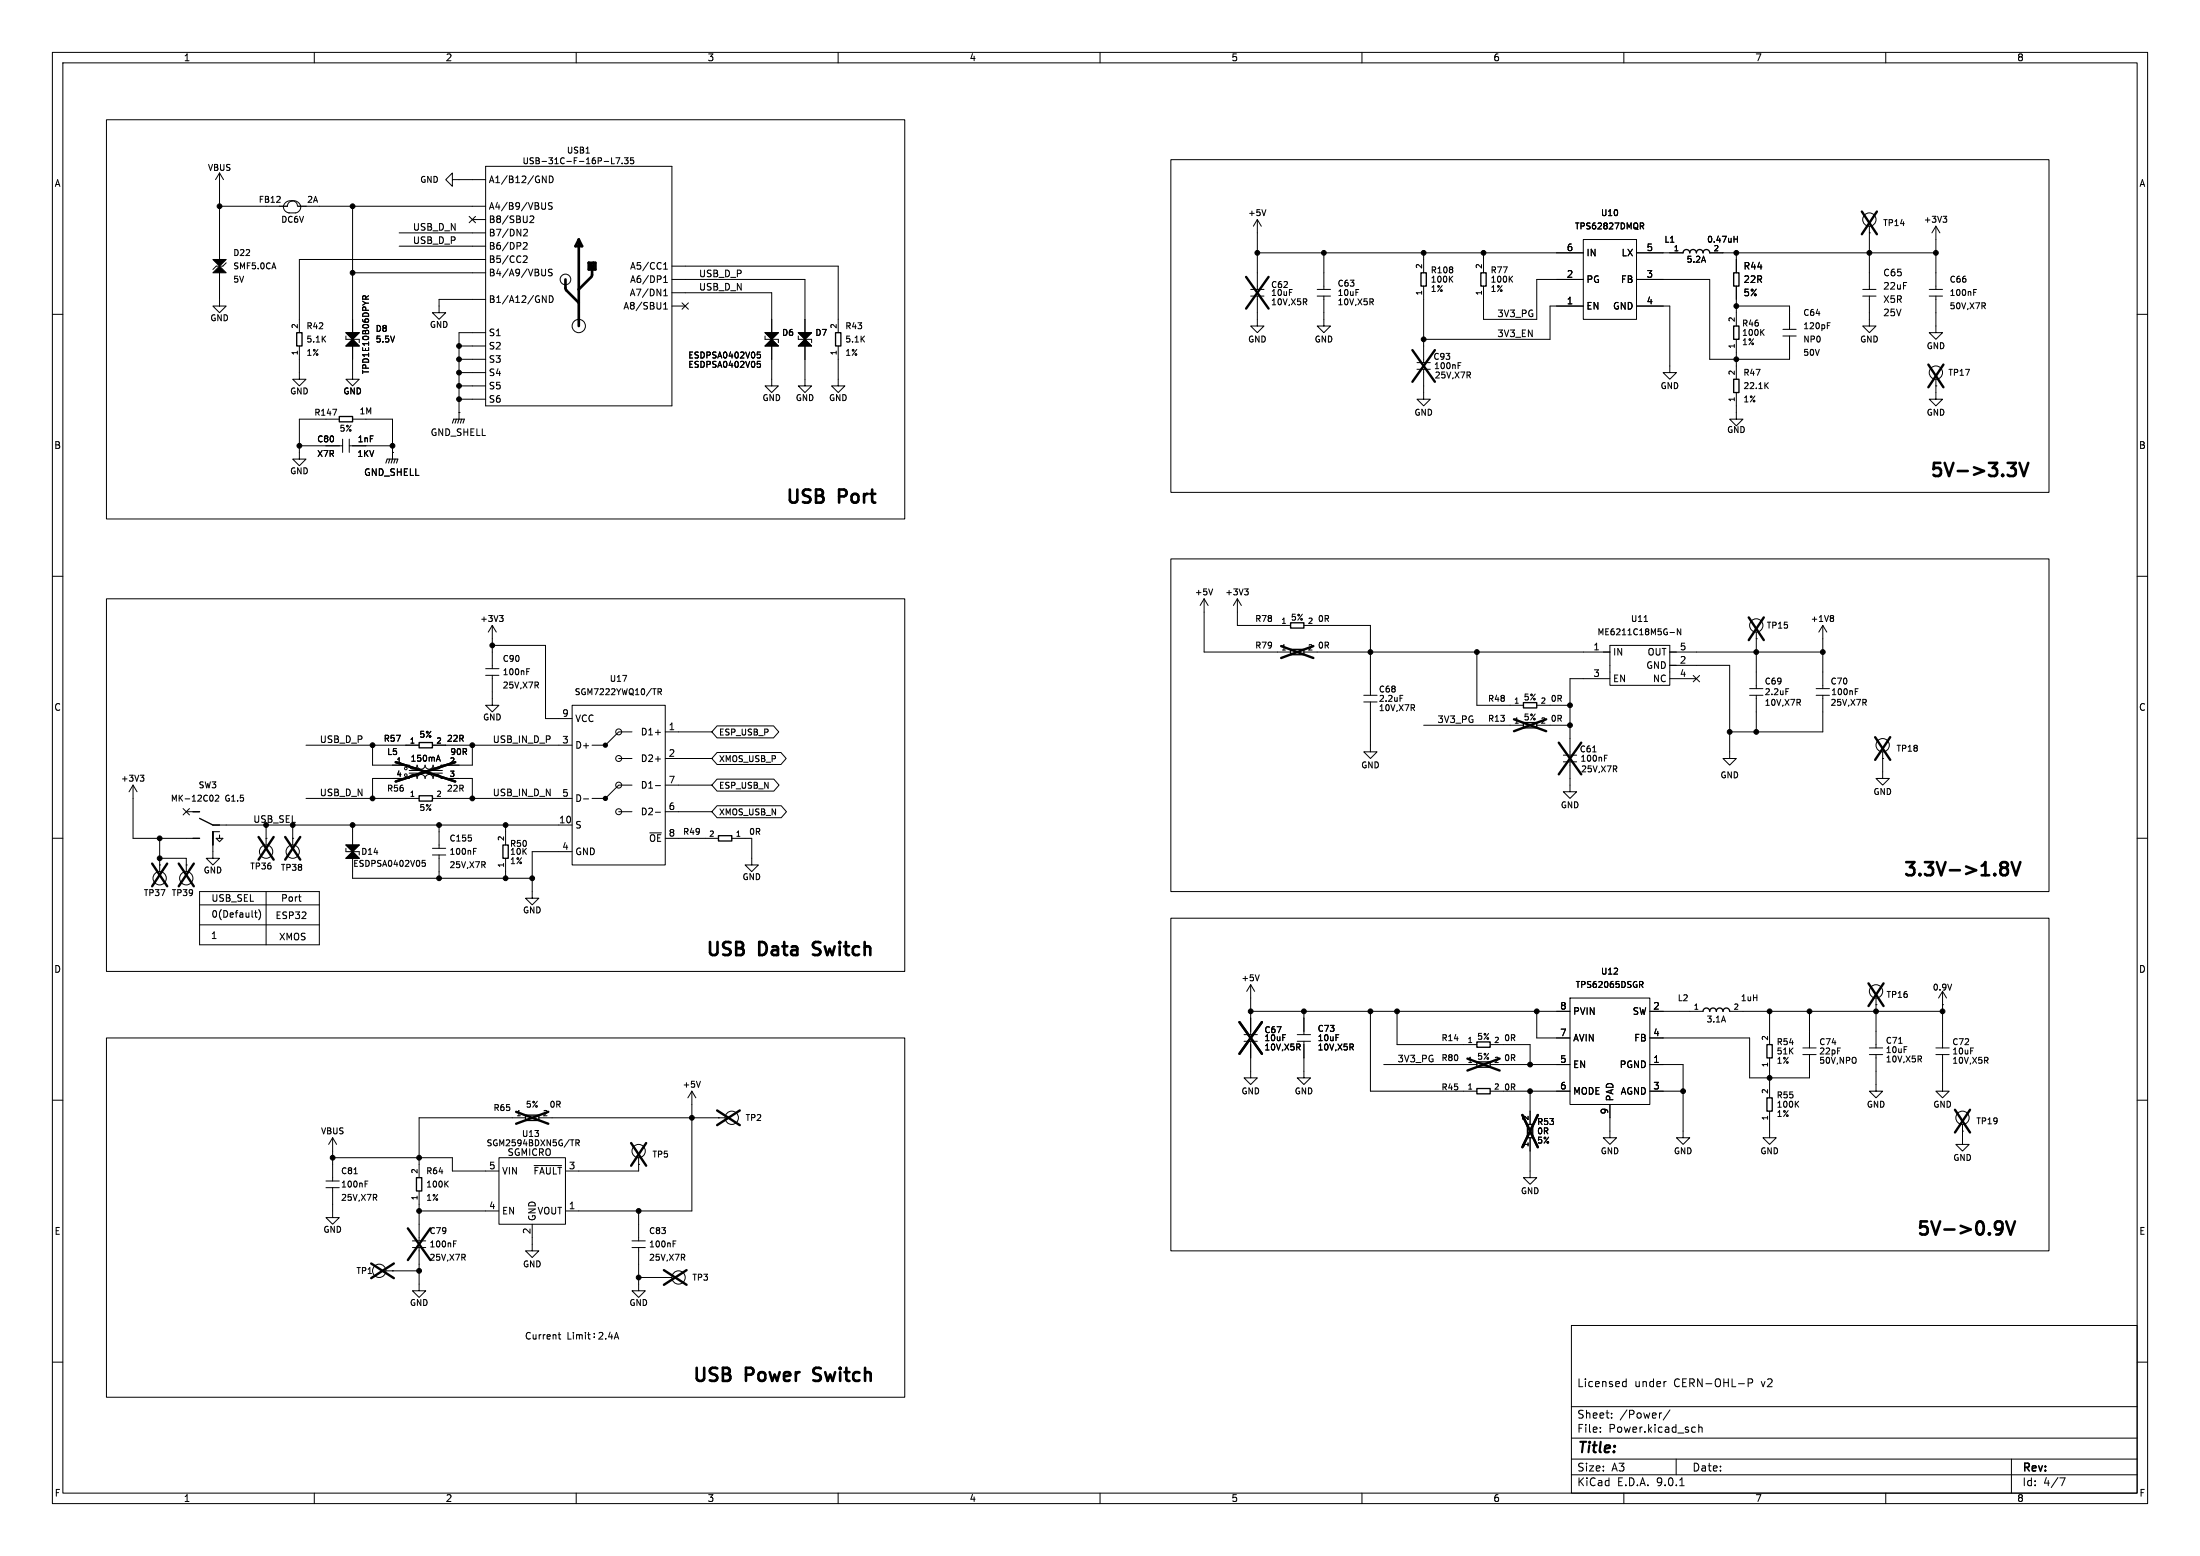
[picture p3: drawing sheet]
<svg xmlns="http://www.w3.org/2000/svg" width="420mm" height="297mm" viewBox="0 0 420 297" stroke-linecap="round" stroke-linejoin="round" font-family="sans-serif">
<g fill="none" stroke="#000" stroke-width=".19">
<path d="M10 10h400v277h-400zM12 12h396v273h-396zM60 10v2M110 10v2M160 10v2M210 10v2M260 10v2M310 10v2M360 10v2M20.3 22.9h152.4v76.2h-152.4zM41.9 33l-.8 1.3M41.9 33l.8 1.3"/>
<path d="M41.9 33v16.5M41.9 39.4h8.9M54.9 39.4a.96 .96 0 0 1 .9-1 .96 .96 0 0 1 1 1M55.6 38.4a1.23 1.23 0 0 1 1.6 .5 1.23 1.23 0 0 1-.5 1.7h-.3M55.8 38.4a1.19 1.19 0 0 0-1.6 .7 1.19 1.19 0 0 0 .9 1.5h.1M61 39.4h31.7M67.3 39.4v24.1M86.4 34.3v-1.3l-1.3 1.3 1.3 1.3v-1.3h6.3M92.7 31.8h35.6v45.7h-35.6zM103.5 33.6l.8 1.3v-1.3M104.1 38.7v1l-.1 .2h-.3M104.9 33.6a.64 .64 0 0 1 .7 .6 .64 .64 0 0 1-.7 .7z"/>
<path d="M105.4 38.7h-.5l-.2 .1v.4l.6 .2 .1 .3-.2 .2h-.5M111.9 29.2h.6M116.7 30.1v1.2h.6M117.6 30.1h.7l-.5 1.2M118.8 31.1v.2M119.2 30.1h.7l-.4 .4 .4 .2v.4l-.2 .2-.5-.2M120.9 30.1h-.5l-.1 .6 .6-.1v.5l-.1 .2-.5-.2M223.5 30.5h167.7v63.5h-167.7zM41.9 52.1v6.3h1.3l-1.3 1.3-1.3-1.3h1.3M43.2 50.2l-.7 .6h-1.2l-.7 .6M55.1 40.6h1.3M67.3 52.1h25.4"/>
<path d="M69.2 57.1v-.4l.2-.2 .4 .1v.5M70.4 56.5l-.6 .3M76.2 44.5h16.5M76.2 47h16.5M89.6 41.3l1.2 1.2M90.2 41.9h2.5M90.8 41.3l-1.2 1.2M92.7 57.2h-8.9v2.5h1.3l-1.3 1.3-1.3-1.3h1.3M92.7 49.5h-35.6v14M99.9 46.4l.5-.1 .2 .4-.8 .9h.8M99.9 49l.5-.2 .2 .4-.8 .9h.8M100 43.9l.5-.1 .2 .3-.8 .9h.8"/>
<path d="M101.2 41.3l.5-.1 .2 .4-.8 .9h.8M103.5 56.5l.8 1.2v-1.2M104.1 51.4v1l-.1 .2h-.3M104.9 56.5a.64 .64 0 0 1 .7 .6 .64 .64 0 0 1-.7 .6zM105.4 51.4h-.5l-.2 .1v.4l.6 .2 .1 .3-.2 .2h-.5M126.7 56.5h.7M126.7 51.4h.7M126.7 50.5l.4-.4v1.3M126.7 53l.4-.4v1.3M126.7 55.6l.4-.4v1.3M126.7 58.1l.4-.4v1.3M126.7 53.9h.7"/>
<path d="M126.7 59h.7M128.3 53.3h25.4v10.2M128.3 58.4h2.5M128.3 50.8h31.7v12.7M128.3 55.9h19v7.6M130.2 57.8l1.2 1.2M131.4 57.8l-1.2 1.2M238.8 55.2h2.5M238.8 56.5h2.5M240 56.5v5.7h1.3l-1.3 1.3-1.2-1.3h1.2M240 41.9v13.3M240 48.3h62.3"/>
<path d="M240 41.9l-.7 1.3M240 41.9l.8 1.3M241.7 40l-.4 1.2M246.2 55.3h.5M249.1 57.6l.4 .6M249.4 57.1v.4M251.5 55.2h2.5M251.5 56.5h2.5M252.7 56.5v5.7h1.3l-1.3 1.3-1.2-1.3h1.2M252.7 48.3v6.9M258.9 55.3h.5M261.8 57.6l.4 .6"/>
<path d="M262.1 57.1v.4M271.8 48.3v3.8M271.8 54.6v14.6M276.9 53.2l.4 .7M277.3 51v.3M277.3 51.5v.5M277.3 52.7l-.6 .7M283.2 48.3v3.8M288.3 53.2l.5 .7M288.8 52.7l-.7 .7M302.3 45.7h10.1v15.3h-10.1zM302.3 53.3h-8.9v7.7h-10.2v-6.4"/>
<path d="M302.3 58.4h-6.4v6.4h-24.1M312.4 58.4h6.4v12.7h1.2l-1.2 1.3-1.3-1.3h1.3M312.4 48.3h8.9M312.4 53.3h14v15.3h15.2v-4.5M313.1 42.6h.5l.2 .2-.1 .3-.6 .1M313.4 43.2l.4 .5M326.4 48.3h43.2M331 45.6h.7M331.5 48.3v3.8M331.5 54.6v7.6M331.5 58.4h10.1v4.5M331.7 45.1v1.1"/>
<path d="M355.6 55.2h2.5M355.6 56.5h2.5M356.9 44.5h.1M356.9 56.5v5.7h1.2l-1.2 1.3-1.3-1.3h1.3M356.9 43.2v12M368.3 55.2h2.5M368.3 56.5h2.5M369.6 56.5v7h1.2l-1.2 1.3-1.3-1.3h1.3M369.6 43.2v12M369.6 43.2l-.8 1.3M369.6 43.2l.7 1.3M370.9 41.3h.7l-.3 .4"/>
<path d="M371.4 41.7l.2 .2v.3l-.2 .2M376.8 55.3h.5M376.8 55.8h.4M378.6 58.4l.4 .5M379 57.9v.4M10 60h2M57.1 66v6.4h1.3l-1.3 1.3-1.2-1.3h1.2M63.5 78.1h.8l-.5 1.2M66 63.5h2.6l-2.6 2.5h2.6zM66 64.1v.7h2.6v.6M67.3 66v6.4h1.3l-1.3 1.3-1.3-1.3h1.3M87.6 78.7h.1"/>
<path d="M87.6 66h5.1M87.6 68.6h5.1M87.6 71.1h5.1M87.6 73.7h5.1M87.6 76.2h5.1M92.7 63.5h-5.1v16.5M144.6 69h.5M144.6 69.5l.4-.1 .2 .2-.1 .5h-.5M144.6 67.7l.4-.1 .2 .2-.1 .5h-.5M144.6 67.2h.5M146 63.5h2.6l-2.6 2.5h2.6zM146 64.1v.7h2.6v.6"/>
<path d="M147.3 66v7.7h1.3l-1.3 1.2-1.3-1.2h1.3M152.4 63.5h2.5l-2.5 2.5h2.5zM152.4 64.1v.7h2.5v.6M153.7 66v7.7h1.2l-1.2 1.2-1.3-1.2h1.3M160 66v7.7h1.3l-1.3 1.2-1.3-1.2h1.3M270.5 69.2h2.5M270.5 70.5h2.5M271.8 70.5v5.7h1.2l-1.2 1.3-1.3-1.3h1.3M278.4 69.8h.3M278.4 69.2h.5M280.3 71.6l.4 .5M280.7 71.1v.4"/>
<path d="M331.5 74.9v5.1h1.2l-1.2 1.3-1.3-1.3h1.3M331.5 64.8v7.6M336.3 63.4l.5 .6M336.8 62.9l-.7 .6M337.1 73.5l.5 .7M337.6 73l-.7 .7M340.4 62.9h2.5M340.4 64.1h2.5M348.8 62.2h.4M348.8 61.6h.6M369.6 73.7h.1M369.6 72.4v3.8h1.2l-1.2 1.3-1.3-1.3h1.3"/>
<path d="M408 60h2M57.1 85.1h8.3M64.8 80h-7.7v7.6h1.3l-1.3 1.3-1.2-1.3h1.2M65.4 83.8v2.6M66.7 83.8v2.6M66.7 85.1h8.2M67.3 80h7.6v7.6M74.9 86.4h.1M10 110h2M20.3 114.3h152.4v71.1h-152.4zM94 119.4l-.8 1.3M94 119.4l.7 1.3"/>
<path d="M94 119.4v8.2M95.3 117.5h.7l-.3 .4M95.8 117.9l.2 .2v.3l-.2 .2M223.5 106.7h167.7v63.5h-167.7zM229.9 114.3v10.2h16.5M229.9 114.3l-.8 1.3M229.9 114.3l.7 1.3M231.5 112.4l-.4 1.2M236.2 114.3v5.1h10.2M236.2 114.3l-.7 1.3M236.2 114.3l.8 1.3M237.6 112.4h.7l-.4 .4"/>
<path d="M238.1 112.8l.2 .3v.2l-.2 .3M248.9 119.4h12.7v13.3M313.9 118.6h.6M348 119.4l-.8 1.3M348 119.4l.7 1.3M348 119.4v12M349.8 117.5l.2 .2-.2 .3 .2 .1v.3l-.2 .2M408 110h2M92.7 127.6h2.5M92.7 128.9h2.5M94 128.9v5.7h1.2l-1.2 1.3-1.3-1.3h1.3M94 123.2h10.1v14h5.1"/>
<path d="M100.6 128.2h.3M100.6 127.6h.5M102.4 130.8l.4 .5M102.7 130.3v.4M109.2 134.6h17.8v30.5h-17.8zM120.6 139.7h-2.5l-2.5 2.5h-2.6M125.1 139.8h1M125.6 132.1l.6-.1v-.4l-.6-.1v1.1M125.9 132.1l.4 .5M127 139.7h8.9M136.9 138.6h10.8l1 1.1-1 1.1h-10.8l-1-1.1zM248.9 124.5h58.4"/>
<path d="M260.3 132.7h2.6M260.3 134h2.6M261.6 134v9.5h1.3l-1.3 1.3-1.3-1.3h1.3M267.3 132.7h.5M269.7 135.1l.3 .5M270 134.6v.4M271.8 138.4h19M281.9 124.5v10.1h8.9M293.4 138.4h6.3M293.4 134.6h6.3M307.3 123.2h11.5v7.6h-11.5zM307.3 129.5h-7.6v14.6"/>
<path d="M318.8 127h11.4v17.8h1.3l-1.3 1.3-1.3-1.3h1.3M318.8 124.5h29.2M318.8 129.5h5M318.8 120.7h.9M320.9 120v1.2l-.7-1.2v1.2M323.2 128.9l1.3 1.2M324.5 128.9l-1.3 1.2M334 131.4h2.5M334 132.7h2.5M335.3 121.9h.1M335.3 120.7v10.7M335.3 132.7v7"/>
<path d="M340.9 131.5h.6M343.3 134.1l.4 .5M343.7 133.6v.4M346.7 131.4h2.5M346.7 132.7h2.5M348 132.7v7h-17.8M354.2 131.5h.5M354.2 132h.4M355.9 134.1l.4 .5M356.2 133.6v.4M10 160h2M25.4 149.9v10.1h12.7"/>
<path d="M25.4 149.9l-.8 1.2M25.4 149.9l.8 1.2M26.8 148h.7l-.4 .4M27.3 148.4l.2 .2v.3l-.2 .2M35 154.3l1.2 1.2M35.6 154.9h2.5M36.2 154.3l-1.2 1.2M40.6 151.9l.1 .3-.1 .6M40.6 158.8v5h1.3l-1.3 1.3-1.2-1.3h1.2M40.6 157.5h68.6M41.1 151.9l.5-.1 .2 .3-.7 .8h.7M50.8 157.5v3.8"/>
<path d="M55.9 157.5v3.8M58.4 152.4h21.6M58.4 142.2h21.6M67.3 157.5v3.8M71.1 142.2v3.9h7a.76 .76 0 0 0 .8 .7 .76 .76 0 0 0 .7-.7 .76 .76 0 0 0 .8 .7 .76 .76 0 0 0 .8-.7 .76 .76 0 0 0 .7 .7 .76 .76 0 0 0 .8-.7 .76 .76 0 0 0 .7 .7 .76 .76 0 0 0 .8-.7h6v-3.9M71.1 152.4v-3.8h7a.76 .76 0 0 1 .8-.8 .76 .76 0 0 1 .7 .8 .76 .76 0 0 1 .8-.8 .76 .76 0 0 1 .8 .8 .76 .76 0 0 1 .7-.8 .76 .76 0 0 1 .8 .8 .76 .76 0 0 1 .7-.8 .76 .76 0 0 1 .8 .8h6v3.8M78.1 147.1h6.4M78.1 147.6h6.4M82.5 152.4h26.7M82.5 142.2h26.7M83.4 145h.5M83.7 144.2l.4 1.1"/>
<path d="M83.8 157.5v4.4M90 159.9v.5M96.5 157.5v3.8M111.4 152.5h1M118.1 144.8h2.5M118.1 154.9h2.5M120.6 149.9h-2.5l-2.5 2.5h-2.6M125.1 144.9h1M125.1 150h1M125.1 155h1M127 144.8h8.9M127 154.9h8.9"/>
<path d="M127 149.9h8.9M136.9 148.7h10.8l1 1.2-1 1.1h-10.8l-1-1.1zM136.9 153.8h12.2l1 1.1-1 1.2h-12.2l-1-1.2zM136.9 143.6h12.2l1 1.2-1 1.1h-12.2l-1-1.1zM298.4 144.1h2.6M298.4 145.4h2.6M299.7 145.4v5.7h1.3l-1.3 1.3-1.3-1.3h1.3M304 143.5h.7M306.3 144.7h.4M306.3 144.2h.5M308.3 146.8l.4 .5M308.6 146.3v.4"/>
<path d="M359.4 143.5v5.1h1.3l-1.3 1.3-1.3-1.3h1.3M359.4 144.8h.1M408 160h2M30.5 165.1h.1M30.5 163.8h5.1v2.6M30.5 160v6.4M35.6 165.1h.1M38.1 170.2h22.9v10.1h-22.9zM38.1 172.7h22.9M38.1 176.5h22.9M48.6 174.2h.5M48.8 173.8v1.1l.3 .2"/>
<path d="M49.4 173.6a1.46 1.46 0 0 1 0 2M50.8 160h.1M50.8 170.2v10.1M55.9 160h.1M57 171.2h.5M57.3 172h.2M66 161.9v.7h2.6M66 161.3h2.6l-2.6 2.5h2.6zM67.3 163.8v3.8h34.3M80.6 164.2h.6M80.6 164.7h.4l.2 .2-.1 .4h-.5M82.5 161.9h2.6"/>
<path d="M82.5 163.2h2.6M83.8 163.2v4.4M90.4 161.9h.5M90.4 162.5h.4M92.2 165.1l.4 .5M92.6 164.6v.4M96.5 163.8v3.8M109.2 162.6h-7.6v8.9h1.3l-1.3 1.2-1.3-1.2h1.3M127 160h10.2M139.7 160h3.8v5.1h1.3l-1.3 1.3-1.3-1.3h1.3M223.5 175.3h167.7v63.5h-167.7zM20.3 198.1h152.4v68.6h-152.4z"/>
<path d="M237.5 197.5h2.5M237.5 198.8h2.5M238.8 198.8v6.9h1.2l-1.2 1.3-1.3-1.3h1.3M238.8 188v9.5M238.8 193h60.9M238.8 188l-.8 1.2M238.8 188l.7 1.2M240.4 186.1l-.4 1.1M244.9 197.5h.5M247.6 197.5h2.6M247.6 198.8h2.6M247.8 199.9l.4 .5"/>
<path d="M248.1 199.4v.4M248.9 198.8v6.9h1.3l-1.3 1.3-1.3-1.3h1.3M248.9 193v4.5M255 197.5h.6M258 199.9l.4 .5M258.3 199.4v.4M261.6 193v15.3h20.3M266.7 193v6.4h15.2M284.5 199.4h7.6v3.8M293.4 193v5.1h6.3M299.7 190.5h15.3v20.3h-15.3zM313 187.3h.4l.3 .3-.2 .3h-.5"/>
<path d="M313.3 187.9l.4 .6M315 198.1h19v7.6h11.4v-4.4M315 193h10.1M330.2 193h40.6M337.8 193v6.4M345.4 193v7M358.1 191.8h.1M358.1 190.5v9.5M362.5 199.1h.6M363.5 199.8h.5M370.8 191.8h.1M370.8 189.2v10.8"/>
<path d="M370.8 189.2l-.7 1.3M370.8 189.2l.8 1.3M10 210h2M63.5 217.2l-.8 1.2M63.5 217.2l.8 1.2M63.5 217.2v8.2M100.3 213.4h-20.3v11.4M102.9 213.4h35.5M109.9 218.2l.6-.1v-.4l-.6-.1v1.1M110.2 218.2l.4 .5M132.1 208.3l-.8 1.3M132.1 208.3l.7 1.3"/>
<path d="M132.1 208.3v22.8h-24.2M133.7 206.4l-.4 1.1M137.2 213.4h.1M264.2 203.2h17.7M284.5 203.2h15.2M284.5 208.3h15.2M292.1 217.2v7.6h1.3l-1.3 1.3-1.3-1.3h1.3M292.1 208.3v6.3M307.3 210.8v6.4h1.3l-1.3 1.2-1.2-1.2h1.2M315 203.2h6.3v14h1.3l-1.3 1.2-1.3-1.2h1.3M315 208.3h6.3M337.8 212.1v5.1h1.3l-1.3 1.2-1.3-1.2h1.3"/>
<path d="M337.8 201.9v7.7M342.9 210.7l.5 .6M343.4 210.2l-.7 .7M344.2 200h2.5M344.2 201.3h2.5M350.8 200h.5M356.9 200h2.5M356.9 201.3h2.5M358.1 201.3v7h1.3l-1.3 1.3-1.2-1.3h1.2M366.4 202.2l.4 .5M366.8 201.7v.4M369.6 200h2.5"/>
<path d="M369.6 201.3h2.5M370.8 201.3v7h1.3l-1.3 1.3-1.2-1.3h1.2M374.6 214.6v3.8h1.3l-1.3 1.3-1.2-1.3h1.2M374.6 215.9h.1M376.2 200h.5M379.1 202.4l.4 .6M379.5 201.9v.4M408 210h2M62.2 225.4h2.6M62.2 226.7h2.6M63.5 226.7v5.7h1.3l-1.3 1.3-1.3-1.3h1.3M63.5 221h22.9v2.5h8.8"/>
<path d="M67.6 224h.6M69.7 226h.4M69.7 225.4h.5M71.5 228.6l.4 .5M71.9 228.1v.4M78.7 236.9h2.6M78.7 238.1h2.6M80 238.1v8.3h1.3l-1.3 1.2-1.3-1.2h1.3M80 227.3v9.6M80 231.1h15.2M85.1 225.9l.5 .7M85.6 225.4l-.7 .7"/>
<path d="M86.6 236.9h.5M86.6 237.4h.4M88.8 239.5v.4M95.2 221h12.7v12.7h-12.7zM101.6 233.7v5.1h1.3l-1.3 1.2-1.3-1.2h1.3M102 222.5h5.2M120.6 236.9h2.6M120.6 238.1h2.6M121.9 222.2h.1M121.9 238.1v8.3h1.3l-1.3 1.2-1.3-1.2h1.3M121.9 221v2.5h-14M121.9 231.1v5.8"/>
<path d="M128.5 236.9h.5M128.5 237.4h.4M130.7 239.5v.4M73.7 242.6h6.3M74.9 242.6h.1M88.4 240l.4 .6M106.6 254.8h.4M106.7 254.3v1.1l.3 .2M108.4 254.3v1.3h.6M109.5 254.3v.2M109.5 254.8v.8M110.1 254.9l.3-.1 .2 .1"/>
<path d="M110.1 254.8v.8M110.6 254.9l.2-.1h.3l.1 .8M110.6 254.9v.7M111.8 254.3v.2M111.8 254.8v.8M112.2 254.8h.5M112.4 254.3v1.1l.3 .2M113.5 255.2v.1M113.5 254.5v.1M114.4 254.5l.4-.2 .3 .4-.8 .9h.8M115.6 255.5v.1M116.5 254.3l-.3 .9h.8"/>
<path d="M116.8 254.8v.8M117.3 255.6l.4-1.3 .4 1.3M117.4 255.2h.6M121.9 243.8h6.4M127 243.8h.1M130.3 240l.4 .6M300 253h108v32h-108zM10 260h2M300 278.5h108M300 274.5h108M300 268.5h108M305.5 273.2v.2"/>
<path d="M305.5 272.5v.1M307.7 270.5v.2M307.7 269.8v.1M309.9 264.6h.5M309.9 263.8h.5M310.4 263.2v1.5M317.2 269.7l-.3 .1M317.9 263.7h.2M318.8 269.1l-1.3 1.9M320 278.5v3M323.2 272.4l.5 .1M323.7 273.3l-.5 .1"/>
<path d="M324.3 272.5l.2-.1 .4 .1v.9M324.3 271.9v1.5M333.7 264l.7-.1 .2-.2-.1-.4-.2-.1h-.6v1.5M384 278.5v6.5M408 260h2M60 285v2M110 285v2M160 285v2M210 285v2M260 285v2M300 281.5h108M310 285v2"/>
<path d="M320.7 283.6h.8M360 285v2M393.2 282.1h1l-.6 1.5"/>
<circle cx="107.9" cy="53.3" r="1.02"/>
<circle cx="356.9" cy="41.9" r="1.27"/>
<circle cx="110.5" cy="62.2" r="1.27"/>
<circle cx="369.6" cy="71.1" r="1.27"/>
<circle cx="335.3" cy="119.4" r="1.27"/>
<circle cx="118.1" cy="139.7" r=".57"/>
<circle cx="77.5" cy="148" r=".25"/>
<circle cx="77.5" cy="146.7" r=".25"/>
<circle cx="118.1" cy="144.8" r=".57"/>
<circle cx="118.1" cy="154.9" r=".57"/>
<circle cx="118.1" cy="149.9" r=".57"/>
<circle cx="359.4" cy="142.2" r="1.27"/>
<circle cx="30.5" cy="167.6" r="1.27"/>
<circle cx="35.6" cy="167.6" r="1.27"/>
<circle cx="50.8" cy="162.6" r="1.27"/>
<circle cx="55.9" cy="162.6" r="1.27"/>
<circle cx="358.1" cy="189.2" r="1.27"/>
<circle cx="121.9" cy="219.7" r="1.27"/>
<circle cx="139.7" cy="213.4" r="1.27"/>
<circle cx="374.7" cy="213.4" r="1.27"/>
<circle cx="72.4" cy="242.6" r="1.27"/>
<circle cx="129.5" cy="243.8" r="1.27"/>
</g>
<g fill="none" stroke="#000" stroke-width=".46">
<path d="M237.9 52.9l4.3 6M242.2 52.9l-4.3 6M355.4 40.4l2.9 4.3M358.3 40.4l-2.9 4.3M269.6 66.8l4.3 6.1M273.9 66.8l-4.3 6.1M368.1 69.6l2.9 4.3M371 69.6l-2.9 4.3M333.8 117.9l2.9 4.3M336.7 117.9l-2.9 4.3M244.6 123.3l6.1 2.3M250.7 123.3l-6.1 2.3"/>
<path d="M289 137.3l6.2 2.3M295.2 137.3l-6.2 2.3M49.4 159.8l2.8 4.3M52.2 159.8l-2.8 4.3M54.4 159.8l2.9 4.3M57.3 159.8l-2.9 4.3M75.5 145.5l11.4 3.7M86.9 145.5l-11.4 3.7M297.6 141.8l4.3 6M301.9 141.8l-4.3 6M358 140.7l2.8 4.3M360.8 140.7l-2.8 4.3"/>
<path d="M29 164.8l2.9 4.4M31.9 164.8l-2.9 4.4M34.1 164.8l2.9 4.4M37 164.8l-2.9 4.4M236.6 195.1l4.3 6M240.9 195.1l-4.3 6M356.7 187.7l2.9 4.3M359.6 187.7l-2.9 4.3M98.5 212.2l6.2 2.3M104.7 212.2l-6.2 2.3M120.5 218.2l2.9 4.3M123.4 218.2l-2.9 4.3"/>
<path d="M136.9 212l4.3 2.8M141.2 212l-4.3 2.8M280.1 202.1l6.2 2.2M286.3 202.1l-6.2 2.2M290.6 212.8l3 6.2M293.6 212.8l-3 6.2M373.2 211.8l2.9 4.4M376.1 211.8l-2.9 4.4M77.9 234.5l4.3 6M82.2 234.5l-4.3 6M70.9 241.2l4.3 2.8M75.2 241.2l-4.3 2.8"/>
<path d="M126.7 242.4l4.4 2.8M131.1 242.4l-4.4 2.8"/>
</g>
<g fill="none" stroke="#000" stroke-width=".25">
<path d="M53.3 39.4h1.6M56.9 39.4h1.5M271.3 52.1h1v2.5h-1zM282.7 52.1h1v2.5h-1zM321.3 48.3a.64 .64 0 0 1 .6-.7 .64 .64 0 0 1 .7 .7 .64 .64 0 0 1 .6-.7 .64 .64 0 0 1 .6 .7 .64 .64 0 0 1 .7-.7 .64 .64 0 0 1 .6 .7 .64 .64 0 0 1 .7-.7 .64 .64 0 0 1 .6 .7M331 52.1h1v2.5h-1zM56.6 63.5h1.1v2.5h-1.1zM64.8 79.5h2.5v1h-2.5zM159.5 63.5h1v2.5h-1zM331 62.2h1v2.6h-1zM331 72.4h1v2.5h-1zM246.4 118.9h2.5v1h-2.5z"/>
<path d="M246.4 124h2.5v1h-2.5zM290.8 137.9h2.6v1h-2.6zM290.8 134.1h2.6v1h-2.6zM36.8 154.9h1.3M38.1 156.2l2.5 1.3h1.3M80 151.9h2.5v1h-2.5zM80 141.7h2.5v1h-2.5zM137.2 159.5h2.5v1h-2.5zM36.8 160h1.3M96 161.3h1v2.5h-1zM281.9 198.9h2.6v1h-2.6zM325.1 193a.64 .64 0 0 1 .7-.6 .64 .64 0 0 1 .6 .6 .64 .64 0 0 1 .6-.6 .64 .64 0 0 1 .7 .6 .64 .64 0 0 1 .6-.6 .64 .64 0 0 1 .6 .6 .64 .64 0 0 1 .7-.6 .64 .64 0 0 1 .6 .6"/>
<path d="M337.3 199.4h1v2.5h-1zM100.3 212.9h2.6v1h-2.6zM281.9 207.8h2.6v1h-2.6zM281.9 202.7h2.6v1h-2.6zM291.6 214.6h1v2.6h-1zM337.3 209.6h1v2.5h-1zM79.5 224.8h1v2.5h-1z"/>
</g>
<path d="M73.7 88.4l.2-.8h2l-.2 .8M74.4 87.6l-.2 .8M74.9 87.6l-.2 .8M75.4 87.6l-.2 .8M86.4 80.8l.2-.8h2l-.2 .8M87.1 80l-.2 .8M87.6 80l-.2 .8M88.1 80l-.2 .8M41.9 158.8h-1.3v1.2M41.9 159.4v.6M41.3 160h1.2l-.6 .7z" fill="none" stroke="#000" stroke-width=".2"/>
<g fill="#000" stroke="#000" stroke-width=".19">
<path d="M41.9 50.8l1.3 1.3h-2.6zM40.6 49.5h2.6l-1.3 1.3zM66 66l1.3-1.2 1.3 1.2zM66 63.5h2.6l-1.3 1.3zM146 66l1.3-1.2 1.3 1.2zM146 63.5h2.6l-1.3 1.3zM152.4 66l1.3-1.2 1.2 1.2zM152.4 63.5h2.5l-1.2 1.3zM66 163.8l1.3-1.2 1.3 1.2zM66 161.3h2.6l-1.3 1.3z"/>
<circle cx="41.9" cy="39.4" r=".46"/>
<circle cx="67.3" cy="39.4" r=".46"/>
<circle cx="67.3" cy="52.1" r=".46"/>
<circle cx="240" cy="48.3" r=".46"/>
<circle cx="252.7" cy="48.3" r=".46"/>
<circle cx="271.8" cy="48.3" r=".46"/>
<circle cx="283.2" cy="48.3" r=".46"/>
<circle cx="331.5" cy="58.4" r=".46"/>
<circle cx="331.5" cy="48.3" r=".46"/>
<circle cx="356.9" cy="48.3" r=".46"/>
<circle cx="369.6" cy="48.3" r=".46"/>
<circle cx="87.6" cy="73.7" r=".46"/>
<circle cx="87.6" cy="68.6" r=".46"/>
<circle cx="87.6" cy="71.1" r=".46"/>
<circle cx="87.6" cy="66" r=".46"/>
<circle cx="87.6" cy="76.2" r=".46"/>
<circle cx="271.8" cy="64.8" r=".46"/>
<circle cx="331.5" cy="68.6" r=".46"/>
<circle cx="57.1" cy="85.1" r=".46"/>
<circle cx="74.9" cy="85.1" r=".46"/>
<circle cx="94" cy="123.2" r=".46"/>
<circle cx="261.6" cy="124.5" r=".46"/>
<circle cx="281.9" cy="124.5" r=".46"/>
<circle cx="299.7" cy="134.6" r=".46"/>
<circle cx="299.7" cy="138.4" r=".46"/>
<circle cx="330.2" cy="139.7" r=".46"/>
<circle cx="335.3" cy="124.5" r=".46"/>
<circle cx="335.3" cy="139.7" r=".46"/>
<circle cx="348" cy="124.5" r=".46"/>
<circle cx="67.3" cy="157.5" r=".46"/>
<circle cx="71.1" cy="152.4" r=".46"/>
<circle cx="71.1" cy="142.2" r=".46"/>
<circle cx="83.8" cy="157.5" r=".46"/>
<circle cx="90.2" cy="142.2" r=".46"/>
<circle cx="90.2" cy="152.4" r=".46"/>
<circle cx="96.5" cy="157.5" r=".46"/>
<circle cx="30.5" cy="163.8" r=".46"/>
<circle cx="30.5" cy="160" r=".46"/>
<circle cx="83.8" cy="167.6" r=".46"/>
<circle cx="96.5" cy="167.6" r=".46"/>
<circle cx="101.6" cy="167.6" r=".46"/>
<circle cx="238.8" cy="193" r=".46"/>
<circle cx="248.9" cy="193" r=".46"/>
<circle cx="261.6" cy="193" r=".46"/>
<circle cx="266.7" cy="193" r=".46"/>
<circle cx="293.4" cy="193" r=".46"/>
<circle cx="337.8" cy="193" r=".46"/>
<circle cx="345.4" cy="193" r=".46"/>
<circle cx="358.1" cy="193" r=".46"/>
<circle cx="370.8" cy="193" r=".46"/>
<circle cx="132.1" cy="213.4" r=".46"/>
<circle cx="292.1" cy="203.2" r=".46"/>
<circle cx="292.1" cy="208.3" r=".46"/>
<circle cx="321.3" cy="208.3" r=".46"/>
<circle cx="337.8" cy="205.7" r=".46"/>
<circle cx="63.5" cy="221" r=".46"/>
<circle cx="80" cy="231.1" r=".46"/>
<circle cx="80" cy="221" r=".46"/>
<circle cx="121.9" cy="231.1" r=".46"/>
<circle cx="80" cy="242.6" r=".46"/>
<circle cx="121.9" cy="243.8" r=".46"/>
</g>
<g fill="none" stroke="#000" stroke-width=".5">
<path d="M383.3 88.4h1.5l-.8 .9a.68 .68 0 0 1 .8 .5v.6l-.2 .3-1 .2M385.5 88.4l.9 2.5 .8-2.5M381.9 165.2l.5 .4M381.9 165l.5-.4 .7 .1a.52 .52 0 0 1 .2 .5 .52 .52 0 0 1-.5 .4M382.4 165.6h.4M382.4 165.6l-.5 .5M382.8 165.6l.5 .5v.5l-.2 .3-.7 .2-.5-.5M384 164.6l.9 2.5 .8-2.5M155.2 182.2l.3 .1M155.3 180l-.1 .3 .1 .5M381.3 233.1h.5l.4 .3a1.65 1.65 0 0 1-.6 2.2h-.5M382.3 234.2l-.3 .4-.7 .1"/>
<path d="M383 233.1l.8 2.5 .9-2.5M155.3 263.5l.3 .1M155.4 261.3l-.1 .3 .1 .4"/>
<circle cx="115.6" cy="142.2" r=".25"/>
<circle cx="115.6" cy="152.4" r=".25"/>
</g>
<path d="M107.9 53.3l.1 2 2.5 2.5M110.5 45.7l.6 1.3h-1.2zM110.5 45.7v16.5M112.4 50.2l.6 .6v1.9l-2.5 2.5M112.4 50.2h1.3v1.2h-1.3zM113.3 50.2v1.1h-.7v-.5" fill="none" stroke="#000" stroke-width=".51"/>
<g font-size="3.5">
<text x="368.3" y="91.2">5V-&gt;3.3V</text>
<text x="149.9" y="96.3">USB</text>
<text x="160.3" y="96.3">Port</text>
<text x="363.2" y="167.4">3.3V-&gt;1.8V</text>
<text x="134.6" y="182.6">USB</text>
<text x="145" y="182.6">Data</text>
<text x="156.4" y="182.6">Switch</text>
<text x="365.8" y="236">5V-&gt;0.9V</text>
<text x="132.1" y="263.9">USB</text>
<text x="142.5" y="263.9">Power</text>
<text x="156.5" y="263.9">Switch</text>
</g>
<text font-size="2.8" x="301" y="277.9">Title:</text>
<g font-size="2.1">
<text x="301" y="265">Licensed</text>
<text x="312" y="265">under</text>
<text x="319.6" y="265">CERN-OHL-P</text>
<text x="336.4" y="265">v2</text>
<text x="301" y="273.7">File:</text>
<text x="301" y="271">Sheet:</text>
<text x="307.1" y="273.7">Power.kicad_sch</text>
<text x="309.2" y="271">/Power/</text>
<text x="301" y="281.1">Size:</text>
<text x="307.6" y="281.1">A3</text>
<text x="323" y="281.1">Date:</text>
<text x="386" y="281.3">Rev:</text>
<text x="301" y="283.9">KiCad</text>
<text x="308.7" y="283.9">E.D.A.</text>
<text x="316.3" y="283.9">9.0.1</text>
<text x="386" y="283.9">Id:</text>
<text x="390.1" y="283.9">4/7</text>
</g>
<g font-size="1.8">
<text x="35" y="11.9">1</text>
<text x="85" y="11.9">2</text>
<text x="135" y="11.9">3</text>
<text x="185" y="11.9">4</text>
<text x="235" y="11.9">5</text>
<text x="285" y="11.9">6</text>
<text x="335" y="11.9">7</text>
<text x="385" y="11.9">8</text>
<text x="10.3" y="35.9">A</text>
<text x="93.2" y="35.2">A1/B12/GND</text>
<text x="408.3" y="35.9">A</text>
<text x="93.2" y="40.2">A4/B9/VBUS</text>
<text x="78.7" y="46.6">USB_D_P</text>
<text x="78.7" y="44.1">USB_D_N</text>
<text x="93.2" y="42.8">B8/SBU2</text>
<text x="93.2" y="45.3">B7/DN2</text>
<text x="93.2" y="47.9">B6/DP2</text>
<text x="93.2" y="50.4">B5/CC2</text>
<text x="93.2" y="52.9">B4/A9/VBUS</text>
<text x="120.2" y="51.7">A5/CC1</text>
<text x="133.3" y="53">USB_D_P</text>
<text x="299" y="48">6</text>
<text x="299" y="53.1">2</text>
<text x="302.8" y="49.1">IN</text>
<text x="309.5" y="49.1">LX</text>
<text x="314.3" y="48">5</text>
<text x="314.3" y="53.1">3</text>
<text x="332.7" y="51.7">R44</text>
<text x="359.4" y="52.9">C65</text>
<text x="93.2" y="58">B1/A12/GND</text>
<text x="118.9" y="59.3">A8/SBU1</text>
<text x="120.1" y="56.7">A7/DN1</text>
<text x="120.2" y="54.2">A6/DP1</text>
<text x="133.3" y="55.5">USB_D_N</text>
<text x="299" y="58.2">1</text>
<text x="302.8" y="54.2">PG</text>
<text x="302.8" y="59.3">EN</text>
<text x="307.8" y="59.3">GND</text>
<text x="309.4" y="54.2">FB</text>
<text x="314.3" y="58.2">4</text>
<text x="332.7" y="56.7">5%</text>
<text x="332.7" y="54.2">22R</text>
<text x="359.4" y="55.5">22uF</text>
<text x="359.4" y="58">X5R</text>
<text x="93.2" y="64.4">S1</text>
<text x="285.8" y="60.6">3V3_PG</text>
<text x="285.8" y="64.4">3V3_EN</text>
<text x="359.4" y="60.6">25V</text>
<text x="93.2" y="66.9">S2</text>
<text x="93.2" y="69.4">S3</text>
<text x="93.2" y="72">S4</text>
<text x="93.2" y="74.5">S5</text>
<text x="93.2" y="77.1">S6</text>
<text x="82.1" y="83.4">GND_SHELL</text>
<text x="10.3" y="85.9">B</text>
<text x="408.2" y="85.9">B</text>
<text x="69.4" y="91">GND_SHELL</text>
<text x="304.1" y="124.2">1</text>
<text x="307.8" y="125.3">IN</text>
<text x="314.4" y="125.3">OUT</text>
<text x="320.6" y="124.2">5</text>
<text x="304.1" y="129.3">3</text>
<text x="307.8" y="130.4">EN</text>
<text x="314.2" y="127.9">GND</text>
<text x="315.5" y="130.4">NC</text>
<text x="320.6" y="126.7">2</text>
<text x="320.6" y="129.3">4</text>
<text x="10.3" y="135.9">C</text>
<text x="107.2" y="136.9">9</text>
<text x="408.2" y="135.9">C</text>
<text x="61" y="141.9">USB_D_P</text>
<text x="94" y="141.9">USB_IN_D_P</text>
<text x="107.2" y="142">3</text>
<text x="109.7" y="138">VCC</text>
<text x="109.7" y="143.1">D+</text>
<text x="122.2" y="140.6">D1+</text>
<text x="127.6" y="139.4">1</text>
<text x="274.3" y="138.1">3V3_PG</text>
<text x="122.2" y="145.6">D2+</text>
<text x="127.6" y="144.5">2</text>
<text x="127.6" y="149.6">7</text>
<text x="61" y="152.1">USB_D_N</text>
<text x="94" y="152.1">USB_IN_D_N</text>
<text x="107.2" y="152.1">5</text>
<text x="109.7" y="153.3">D-</text>
<text x="122.2" y="150.7">D1-</text>
<text x="122.2" y="155.8">D2-</text>
<text x="127.6" y="154.7">6</text>
<text x="48.3" y="157.1">USB_SEL</text>
<text x="106.6" y="157.2">10</text>
<text x="109.7" y="158.3">S</text>
<text x="123.8" y="160.9">~{OE}</text>
<text x="127.6" y="159.8">8</text>
<text x="107.2" y="162.3">4</text>
<text x="109.7" y="163.4">GND</text>
<text x="40.3" y="172.3">USB_SEL</text>
<text x="53.6" y="172.3">Port</text>
<text x="40.2" y="179.4">1</text>
<text x="40.3" y="175.4">0(Default)</text>
<text x="52.5" y="175.6">ESP32</text>
<text x="53.2" y="179.7">XMOS</text>
<text x="10.3" y="185.9">D</text>
<text x="408.2" y="185.9">D</text>
<text x="297.7" y="192.8">8</text>
<text x="297.7" y="197.9">7</text>
<text x="300.2" y="193.9">PVIN</text>
<text x="311.6" y="193.9">SW</text>
<text x="315.5" y="192.8">2</text>
<text x="315.5" y="197.9">4</text>
<text x="266.7" y="202.9">3V3_PG</text>
<text x="297.7" y="202.9">5</text>
<text x="300.2" y="199">AVIN</text>
<text x="311.9" y="199">FB</text>
<text x="315.5" y="202.9">1</text>
<text x="297.7" y="208">6</text>
<text x="300.2" y="204.1">EN</text>
<text x="300.2" y="209.1">MODE</text>
<text x="309.1" y="204.1">PGND</text>
<text x="309.3" y="209.1">AGND</text>
<text x="315.5" y="208">3</text>
<text x="307.1" y="212.8" transform="rotate(-90 307.1 212.8)">9</text>
<text x="308.2" y="210.3" transform="rotate(-90 308.2 210.3)">PAD</text>
<text x="96.8" y="220.8">SGMICRO</text>
<text x="93.3" y="223.3">5</text>
<text x="95.8" y="224.4">VIN</text>
<text x="101.7" y="224.4">~{FAULT}</text>
<text x="108.5" y="223.3">3</text>
<text x="93.3" y="230.9">4</text>
<text x="95.8" y="232">EN</text>
<text x="102.5" y="233.2" transform="rotate(-90 102.5 233.2)">GND</text>
<text x="102.5" y="232">VOUT</text>
<text x="108.5" y="230.9">1</text>
<text x="10.3" y="235.9">E</text>
<text x="101.3" y="235.7" transform="rotate(-90 101.3 235.7)">2</text>
<text x="408.3" y="235.9">E</text>
<text x="100.1" y="255.9">Current</text>
<text x="10.3" y="285.9">F</text>
<text x="35" y="286.9">1</text>
<text x="85" y="286.9">2</text>
<text x="135" y="286.9">3</text>
<text x="185" y="286.9">4</text>
<text x="235" y="286.9">5</text>
<text x="285" y="286.9">6</text>
<text x="335" y="286.9">7</text>
<text x="385" y="286.9">8</text>
<text x="408.3" y="285.9">F</text>
</g>
<g font-size="1.6">
<text x="108.1" y="29.5">USB1</text>
<text x="39.6" y="32.8">VBUS</text>
<text x="80.1" y="35.1">GND</text>
<text x="99.7" y="31.5">USB-31C-F-16P-L7.35</text>
<text x="49.3" y="38.9">FB12</text>
<text x="58.5" y="38.9">2A</text>
<text x="238.2" y="41.4">+5V</text>
<text x="305.5" y="41.4">U10</text>
<text x="53.6" y="42.7">DC6V</text>
<text x="300.6" y="44">TPS62827DMQR</text>
<text x="317.6" y="46.5">L1</text>
<text x="325.8" y="46.5">0.47uH</text>
<text x="359.4" y="43.3">TP14</text>
<text x="367.2" y="42.7">+3V3</text>
<text x="44.4" y="49.1">D22</text>
<text x="44.4" y="51.6">SMF5.0CA</text>
<text x="273" y="52.4">R108</text>
<text x="284.5" y="52.4">R77</text>
<text x="321.9" y="50.3">5.2A</text>
<text x="44.4" y="54.1">5V</text>
<text x="242.6" y="55.2">C62</text>
<text x="242.6" y="56.7">10uF</text>
<text x="242.6" y="58.5">10V,X5R</text>
<text x="255.3" y="54.9">C63</text>
<text x="255.3" y="56.7">10uF</text>
<text x="255.3" y="58.5">10V,X5R</text>
<text x="273" y="55.9">1%</text>
<text x="273" y="54.1">100K</text>
<text x="284.5" y="55.9">1%</text>
<text x="284.5" y="54.1">100K</text>
<text x="372.1" y="54.1">C66</text>
<text x="372.1" y="56.7">100nF</text>
<text x="372.1" y="59.2">50V,X7R</text>
<text x="40.1" y="61.5">GND</text>
<text x="58.4" y="65.6">5.1K</text>
<text x="58.4" y="63">R42</text>
<text x="71.6" y="63.5">D8</text>
<text x="71.6" y="65.6">5.5V</text>
<text x="82" y="62.8">GND</text>
<text x="149.2" y="64.3">D6</text>
<text x="155.6" y="64.3">D7</text>
<text x="161.3" y="65.6">5.1K</text>
<text x="161.3" y="63">R43</text>
<text x="238.2" y="65.6">GND</text>
<text x="250.9" y="65.6">GND</text>
<text x="332.5" y="62.5">R46</text>
<text x="332.5" y="64.3">100K</text>
<text x="344.2" y="60.5">C64</text>
<text x="344.2" y="63">120pF</text>
<text x="344.2" y="65.6">NP0</text>
<text x="355" y="65.6">GND</text>
<text x="58.4" y="68.1">1%</text>
<text x="70.7" y="71.5" transform="rotate(-90 70.7 71.5)">TPD1E10B06DPYR</text>
<text x="131.3" y="70.4">ESDPSA0402V05</text>
<text x="131.3" y="68.6">ESDPSA0402V05</text>
<text x="161.3" y="68.1">1%</text>
<text x="273.5" y="68.9">C93</text>
<text x="273.7" y="70.7">100nF</text>
<text x="332.5" y="66.1">1%</text>
<text x="332.7" y="71.9">R47</text>
<text x="344.2" y="68.1">50V</text>
<text x="367.7" y="66.8">GND</text>
<text x="371.8" y="71.9">TP17</text>
<text x="55.3" y="75.5">GND</text>
<text x="65.5" y="75.5">GND</text>
<text x="145.5" y="76.7">GND</text>
<text x="151.8" y="76.7">GND</text>
<text x="158.2" y="76.7">GND</text>
<text x="273.8" y="72.4">25V,X7R</text>
<text x="316.9" y="74.5">GND</text>
<text x="332.7" y="74.5">22.1K</text>
<text x="332.7" y="77">1%</text>
<text x="59.9" y="79.5">R147</text>
<text x="64.7" y="82.6">5%</text>
<text x="68.5" y="79.3">1M</text>
<text x="269.9" y="79.5">GND</text>
<text x="329.6" y="82.8">GND</text>
<text x="367.7" y="79.5">GND</text>
<text x="60.5" y="84.6">C80</text>
<text x="60.5" y="87.4">X7R</text>
<text x="68.1" y="87.4">1KV</text>
<text x="68.2" y="84.6">1nF</text>
<text x="55.3" y="90.7">GND</text>
<text x="228" y="113.8">+5V</text>
<text x="233.8" y="113.8">+3V3</text>
<text x="91.6" y="118.9">+3V3</text>
<text x="239.5" y="118.9">R78</text>
<text x="246.3" y="118.7">5%</text>
<text x="251.5" y="118.9">0R</text>
<text x="311.3" y="118.9">U11</text>
<text x="345.6" y="118.9">+1V8</text>
<text x="239.5" y="124">R79</text>
<text x="251.5" y="124">0R</text>
<text x="304.9" y="121.5">ME6211C18M5G-N</text>
<text x="337.2" y="120.2">TP15</text>
<text x="95.9" y="126.5">C90</text>
<text x="95.9" y="129.1">100nF</text>
<text x="95.9" y="131.6">25V,X7R</text>
<text x="116.3" y="130.3">U17</text>
<text x="336.8" y="130.8">C69</text>
<text x="349.4" y="130.8">C70</text>
<text x="92.1" y="137.7">GND</text>
<text x="109.6" y="132.9">SGM7222YWQ10/TR</text>
<text x="263.1" y="134.2">2.2uF</text>
<text x="263.1" y="132.4">C68</text>
<text x="263.1" y="135.9">10V,X7R</text>
<text x="284" y="138">R13</text>
<text x="284" y="134.2">R48</text>
<text x="290.8" y="137.7">5%</text>
<text x="290.8" y="133.9">5%</text>
<text x="295.9" y="138">0R</text>
<text x="295.9" y="134.2">0R</text>
<text x="336.8" y="132.9">2.2uF</text>
<text x="336.8" y="134.9">10V,X7R</text>
<text x="349.4" y="134.9">25V,X7R</text>
<text x="349.5" y="132.9">100nF</text>
<text x="73.2" y="141.8">R57</text>
<text x="80" y="141">5%</text>
<text x="85.2" y="141.8">22R</text>
<text x="137.2" y="140.6">ESP_USB_P</text>
<text x="301.5" y="143.8">C61</text>
<text x="361.9" y="143.7">TP18</text>
<text x="23" y="149.4">+3V3</text>
<text x="73.8" y="144.3">L5</text>
<text x="78.3" y="145.6">150mA</text>
<text x="85.9" y="144.3">90R</text>
<text x="137.2" y="145.7">XMOS_USB_P</text>
<text x="259.8" y="146.9">GND</text>
<text x="301.6" y="145.6">100nF</text>
<text x="301.7" y="147.6">25V,X7R</text>
<text x="328.3" y="148.8">GND</text>
<text x="32.5" y="153.2">MK-12C02</text>
<text x="37.8" y="150.7">SW3</text>
<text x="43" y="153.2">G1.5</text>
<text x="73.8" y="151.3">R56</text>
<text x="80" y="155">5%</text>
<text x="85.2" y="151.3">22R</text>
<text x="137.2" y="150.7">ESP_USB_N</text>
<text x="137.2" y="155.8">XMOS_USB_N</text>
<text x="297.9" y="154.5">GND</text>
<text x="357.6" y="151.9">GND</text>
<text x="85.7" y="160.8">C155</text>
<text x="97.3" y="161.8">R50</text>
<text x="130.3" y="159.6">R49</text>
<text x="142.9" y="159.6">0R</text>
<text x="38.8" y="166.9">GND</text>
<text x="47.7" y="166.2">TP36</text>
<text x="53.5" y="166.4">TP38</text>
<text x="67.3" y="165.6">ESDPSA0402V05</text>
<text x="68.9" y="163.4">D14</text>
<text x="85.7" y="163.4">100nF</text>
<text x="85.7" y="165.9">25V,X7R</text>
<text x="97.3" y="165.1">1%</text>
<text x="97.3" y="163.4">10K</text>
<text x="27.3" y="171.2">TP37</text>
<text x="32.7" y="171.2">TP39</text>
<text x="141.7" y="168.2">GND</text>
<text x="99.7" y="174.5">GND</text>
<text x="236.9" y="187.5">+5V</text>
<text x="300.7" y="188.8">TPS62065DSGR</text>
<text x="305.5" y="186.2">U12</text>
<text x="320.2" y="191.3">L2</text>
<text x="332.2" y="191.3">1uH</text>
<text x="360" y="190.7">TP16</text>
<text x="368.9" y="189.3">0.9V</text>
<text x="241.3" y="197.4">C67</text>
<text x="251.4" y="197.1">C73</text>
<text x="325.7" y="195.4">3.1A</text>
<text x="241.3" y="198.9">10uF</text>
<text x="241.3" y="200.7">10V,X5R</text>
<text x="251.4" y="198.9">10uF</text>
<text x="251.4" y="200.7">10V,X5R</text>
<text x="275.1" y="198.9">R14</text>
<text x="275.1" y="202.7">R80</text>
<text x="281.9" y="198.7">5%</text>
<text x="281.9" y="202.5">5%</text>
<text x="287.1" y="198.9">0R</text>
<text x="287.1" y="202.7">0R</text>
<text x="339.1" y="203.2">1%</text>
<text x="339.1" y="199.7">R54</text>
<text x="339.1" y="201.5">51K</text>
<text x="347.2" y="199.7">C74</text>
<text x="347.2" y="201.5">22pF</text>
<text x="347.2" y="203.2">50V,NPO</text>
<text x="359.9" y="199.4">C71</text>
<text x="359.9" y="201.2">10uF</text>
<text x="359.9" y="203">10V,X5R</text>
<text x="372.6" y="199.7">C72</text>
<text x="372.6" y="201.5">10uF</text>
<text x="372.6" y="203.2">10V,X5R</text>
<text x="130.2" y="207.8">+5V</text>
<text x="236.9" y="209.1">GND</text>
<text x="247.1" y="209.1">GND</text>
<text x="275.1" y="208.3">R45</text>
<text x="287.1" y="208.3">0R</text>
<text x="339.1" y="209.8">R55</text>
<text x="94.1" y="212.3">R65</text>
<text x="100.3" y="211.6">5%</text>
<text x="104.8" y="211.6">0R</text>
<text x="142.2" y="214.2">TP2</text>
<text x="293.4" y="214.9">R53</text>
<text x="339.1" y="213.4">1%</text>
<text x="339.1" y="211.6">100K</text>
<text x="356.3" y="211.6">GND</text>
<text x="369" y="211.6">GND</text>
<text x="377.2" y="214.8">TP19</text>
<text x="61.2" y="216.7">VBUS</text>
<text x="92.8" y="219">SGM2594BDXN5G/TR</text>
<text x="99.5" y="217.2">U13</text>
<text x="124.4" y="221.1">TP5</text>
<text x="293.4" y="218.5">5%</text>
<text x="293.4" y="216.7">0R</text>
<text x="305.5" y="220.5">GND</text>
<text x="319.5" y="220.5">GND</text>
<text x="336" y="220.5">GND</text>
<text x="372.8" y="221.8">GND</text>
<text x="65" y="224.3">C81</text>
<text x="65" y="226.9">100nF</text>
<text x="81.3" y="224.3">R64</text>
<text x="81.3" y="226.9">100K</text>
<text x="65" y="229.4">25V,X7R</text>
<text x="81.3" y="229.4">1%</text>
<text x="290.2" y="228.1">GND</text>
<text x="61.6" y="235.5">GND</text>
<text x="81.9" y="235.8">C79</text>
<text x="81.9" y="238.3">100nF</text>
<text x="123.8" y="235.8">C83</text>
<text x="123.8" y="238.3">100nF</text>
<text x="67.9" y="243.4">TP1</text>
<text x="81.9" y="240.8">25V,X7R</text>
<text x="99.7" y="242.1">GND</text>
<text x="123.8" y="240.8">25V,X7R</text>
<text x="132.1" y="244.6">TP3</text>
<text x="78.2" y="249.5">GND</text>
<text x="120.1" y="249.5">GND</text>
</g>
<g font-size="1.4">
<text x="271.5" y="51.4" transform="rotate(-90 271.5 51.4)">2</text>
<text x="283" y="51.4" transform="rotate(-90 283 51.4)">2</text>
<text x="319.4" y="48">1</text>
<text x="327" y="48">2</text>
<text x="271.5" y="56.5" transform="rotate(-90 271.5 56.5)">1</text>
<text x="283" y="56.5" transform="rotate(-90 283 56.5)">1</text>
<text x="56.9" y="62.8" transform="rotate(-90 56.9 62.8)">2</text>
<text x="159.8" y="62.8" transform="rotate(-90 159.8 62.8)">2</text>
<text x="331.2" y="61.6" transform="rotate(-90 331.2 61.6)">2</text>
<text x="56.9" y="67.9" transform="rotate(-90 56.9 67.9)">1</text>
<text x="159.8" y="67.9" transform="rotate(-90 159.8 67.9)">1</text>
<text x="331.2" y="71.7" transform="rotate(-90 331.2 71.7)">2</text>
<text x="331.2" y="66.7" transform="rotate(-90 331.2 66.7)">1</text>
<text x="331.2" y="76.8" transform="rotate(-90 331.2 76.8)">1</text>
<text x="244.5" y="119.1">1</text>
<text x="249.6" y="119.1">2</text>
<text x="244.5" y="124.2">1</text>
<text x="249.6" y="124.2">2</text>
<text x="288.9" y="134.4">1</text>
<text x="294" y="134.4">2</text>
<text x="78.1" y="142">1</text>
<text x="83.2" y="142">2</text>
<text x="288.9" y="138.2">1</text>
<text x="294" y="138.2">2</text>
<text x="75.6" y="145.8">1</text>
<text x="75.6" y="148.3">4</text>
<text x="85.7" y="145.8">2</text>
<text x="85.7" y="148.3">3</text>
<text x="78.1" y="152.1">1</text>
<text x="83.2" y="152.1">2</text>
<text x="96.3" y="160.6" transform="rotate(-90 96.3 160.6)">2</text>
<text x="135.3" y="159.8">2</text>
<text x="140.4" y="159.8">1</text>
<text x="96.3" y="165.7" transform="rotate(-90 96.3 165.7)">1</text>
<text x="323.2" y="192.8">1</text>
<text x="330.9" y="192.8">2</text>
<text x="280.1" y="199.1">1</text>
<text x="280.1" y="202.9">1</text>
<text x="285.1" y="199.1">2</text>
<text x="285.1" y="202.9">2</text>
<text x="337.6" y="203.8" transform="rotate(-90 337.6 203.8)">1</text>
<text x="337.6" y="198.7" transform="rotate(-90 337.6 198.7)">2</text>
<text x="280.1" y="208">1</text>
<text x="285.1" y="208">2</text>
<text x="337.6" y="208.9" transform="rotate(-90 337.6 208.9)">2</text>
<text x="98.4" y="213.1">1</text>
<text x="103.5" y="213.1">2</text>
<text x="291.8" y="214" transform="rotate(-90 291.8 214)">2</text>
<text x="337.6" y="214" transform="rotate(-90 337.6 214)">1</text>
<text x="291.8" y="219.1" transform="rotate(-90 291.8 219.1)">1</text>
<text x="79.8" y="224.1" transform="rotate(-90 79.8 224.1)">2</text>
<text x="79.8" y="229.2" transform="rotate(-90 79.8 229.2)">1</text>
</g>
</svg>
